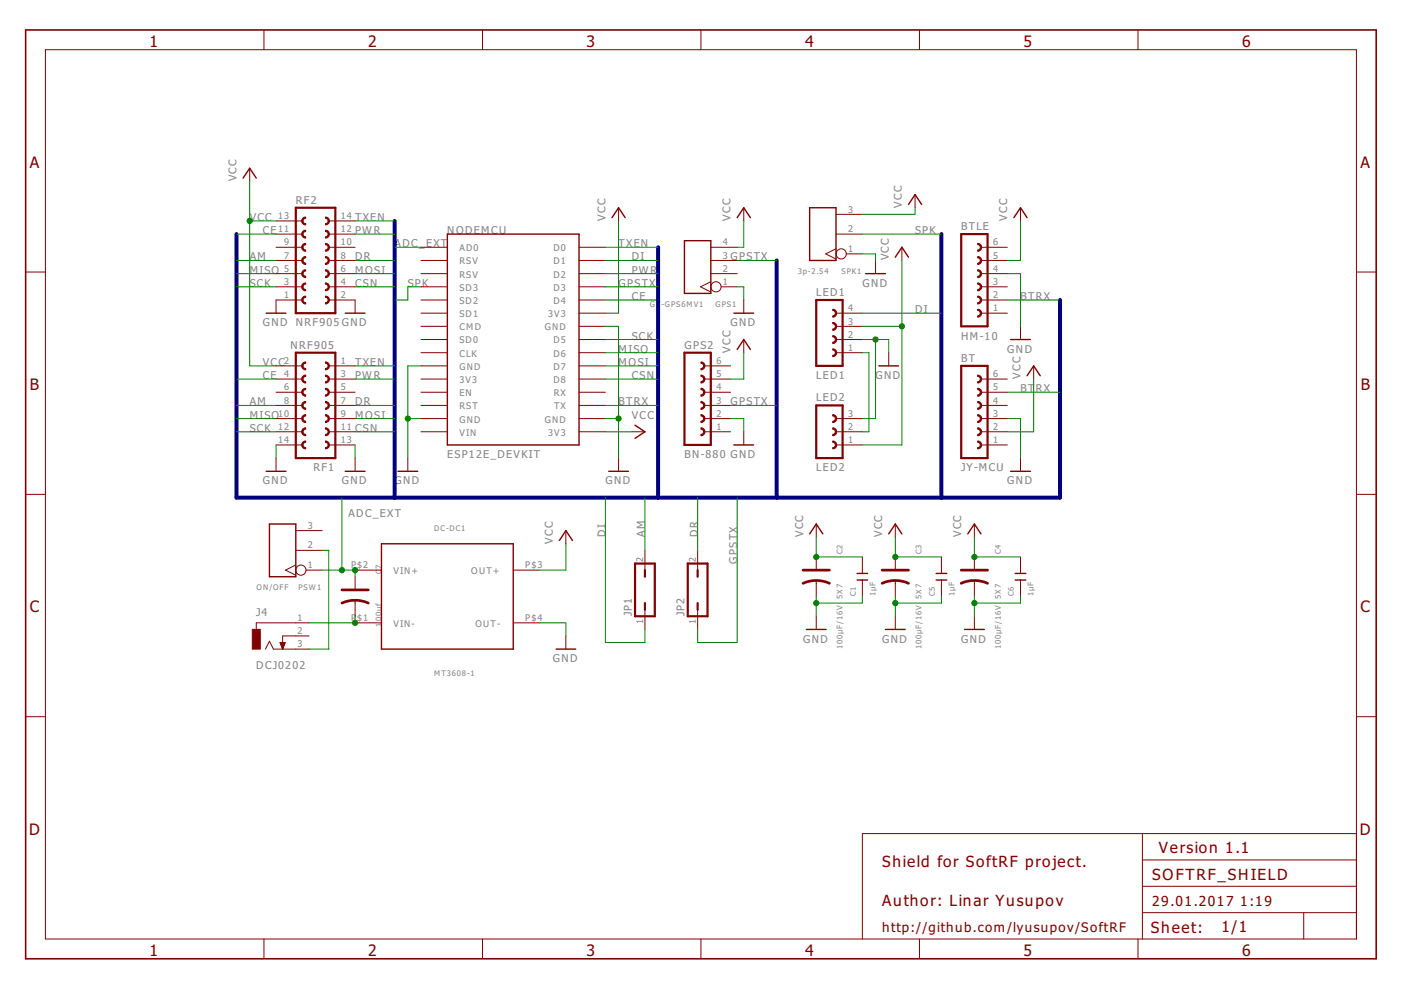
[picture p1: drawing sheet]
<svg xmlns="http://www.w3.org/2000/svg" width="297mm" height="210mm" viewBox="0 0 297 210" stroke-linecap="round" stroke-linejoin="round" font-family="sans-serif">
<g fill="none" stroke="#800000" stroke-width=".21">
<path d="M9.6 10.5h278v188.6h-278zM56 6.3v4.2M102.3 6.3v4.2M148.6 6.3v4.2M194.9 6.3v4.2M241.3 6.3v4.2M52.9 35.7v2.8M5.4 57.7h4.2M58.5 52.4h5.6M58.5 55.2h5.6M58.5 58h5.6M58.5 49.6h5.6"/>
<path d="M58.5 46.8h5.6M69.7 52.4h5.6M69.7 55.2h5.6M69.7 58h5.6M69.7 49.6h5.6M69.7 46.8h5.6M89.3 52.4h5.5M89.3 55.2h5.5M89.3 58h5.5M122.8 52.4h5.6M122.8 55.2h5.6M122.8 58h5.6"/>
<path d="M131.1 44v2.8M150.7 52.4h5.6M150.7 55.2h5.6M150.7 58h5.6M150.7 59.7l-2.2 1.1 2.2 1.1M157.7 44v2.8M177.2 49.6h5.6M177.2 52.7l-2.1 1.1 2.1 1.1M177.2 45.4h5.6M179.4 53.8h3.4M185.6 55.2v2.8M191.2 52.4v2.8"/>
<path d="M194 41.3v2.7M208 52.4h5.6M208 55.2h5.6M208 58h5.6M216.4 44v2.8M287.6 57.7h4.2M58.5 60.8h5.6M58.5 77.6h5.6M64.1 63.6h-5.6v2.8M69.7 60.8h5.6M69.7 63.6h5.6v2.8M69.7 77.6h5.6"/>
<path d="M89.3 60.8h5.5M89.3 63.6h5.5M89.3 66.4h5.5M89.3 69.2h5.5M89.3 72h5.5M89.3 74.8h5.5M89.3 77.6h5.5M122.8 60.8h5.6M122.8 63.6h5.6M122.8 66.4h5.6M122.8 69.2h5.6M122.8 72h5.6"/>
<path d="M122.8 74.8h5.6M122.8 77.6h5.6M149.3 77.6h5.6M152.9 60.8h3.4M157.7 63.6v2.8M157.7 72v2.8M177.2 66.4h5.6M177.2 69.2h5.6M177.2 72h5.6M177.2 74.8h5.6M188.4 74.8v2.8M208 60.8h5.6"/>
<path d="M208 63.6h5.6M208 66.4h5.6M216.4 69.2v2.8M219.2 77.6v2.8M58.5 80.4h5.6M58.5 83.2h5.6M58.5 86h5.6M58.5 88.8h5.6M58.5 91.5h5.6M58.5 94.3h5.6M58.5 97.1v2.8M69.7 80.4h5.6"/>
<path d="M69.7 83.2h5.6M69.7 86h5.6M69.7 88.8h5.6M69.7 91.5h5.6M69.7 94.3h5.6M75.3 97.1v2.8M86.5 97.1v2.8M89.3 80.4h5.5M89.3 83.2h5.5M89.3 86h5.5M89.3 88.8h5.5M89.3 91.5h5.5"/>
<path d="M122.8 80.4h5.6M122.8 83.2h5.6M122.8 86h5.6M122.8 88.8h5.6M122.8 91.5h5.6M131.1 97.1v2.8M133.9 91.5h2.8M149.3 80.4h5.6M149.3 83.2h5.6M149.3 86h5.6M149.3 88.8h5.6M149.3 91.5h5.6"/>
<path d="M157.7 91.5v2.8M177.2 88.8h5.6M177.2 91.5h5.6M177.2 94.3h5.6M208 80.4h5.6M208 83.2h5.6M208 86h5.6M208 88.8h5.6M208 91.5h5.6M208 94.3h5.6M216.4 97.1v2.8M5.4 104.8h4.2"/>
<path d="M62.7 119.8l-2.2 1.1 2.2 1.1M62.7 116.7h5.6M62.7 112.5h5.6M120 112.5v2.8M136.7 116.7v4.2M147.9 116.7v4.2M173.1 111.1v2.8M173.1 118.1v2.8M182.8 118.1v3.5M189.8 111.1v2.8M189.8 118.1v2.8M199.6 118.1v3.5"/>
<path d="M206.6 111.1v2.8M206.6 118.1v2.8M216.4 118.1v3.5M287.6 104.8h4.2M56.3 137.6l.8-1.6 .9 1.6h7.5M59.4 136.2h1.1l-.6 1.4zM59.4 136.3h1.1M59.4 136.4h1M59.5 136.6h.8M59.6 136.7h.7M59.6 136.9h.6M59.7 137h.5"/>
<path d="M59.7 137.1h.4M59.8 137.3h.3M59.8 137.4h.2M59.9 137.5h.1M64.9 120.9h3.4M65.5 132.1h-11.2v1.4M65.5 134.8h-5.6v2.8M75.3 122.3v2.8M75.3 127.2v3.5M75.3 132.1h5.6M75.3 120.9h5.6M108.8 132.1h5.6"/>
<path d="M108.8 120.9h5.6M120 134.8v2.8M136.7 129.3v4.2M147.9 129.3v4.2M173.1 123v3.5M173.1 130.7v2.8M182.8 123v3.5M189.8 123v3.5M189.8 130.7v2.8M199.6 123v3.5M206.6 123v3.5M206.6 130.7v2.8"/>
<path d="M216.4 123v3.5M5.4 152h4.2M287.6 152h4.2M242.2 176.7v22.4M287.6 176.7h-104.8v22.4M56 199.1v4.2M102.3 199.1v4.2M148.6 199.1v4.2M194.9 199.1v4.2M241.3 199.1v4.2M242.2 193.5h45.4M242.2 187.9h45.4"/>
<path d="M242.2 182.3h45.4M276.4 193.5v5.6"/>
<circle cx="178.4" cy="53.8" r="1.08"/>
<circle cx="151.8" cy="60.8" r="1.08"/>
<circle cx="63.8" cy="120.9" r="1.08"/>
</g>
<g fill="none" stroke="#800000" stroke-width=".3">
<path d="M51.5 37.8l1.4-2.1 1.4 2.1M94.8 49.6h28v44.7h-28zM129.8 46.1l1.3-2.1 1.4 2.1M145.1 51h5.6v11.2h-5.6zM156.3 46.1l1.4-2.1 1.4 2.1M171.7 44h5.5v11.2h-5.5zM183.5 58h4.2M189.8 54.5l1.4-2.1 1.4 2.1M192.6 43.3l1.4-2 1.4 2M215 46.1l1.4-2.1 1.4 2.1M56.4 66.4h4.2M73.2 66.4h4.2"/>
<path d="M155.6 66.4h4.2M156.3 74.1l1.4-2.1 1.4 2.1M186.3 77.6h4.2M214.3 72h4.2M217.8 79.7l1.4-2.1 1.4 2.1M56.4 99.9h4.2M73.2 99.9h4.2M84.4 99.9h4.2M129.1 99.9h4.1M134.6 90.1l2.1 1.4-2.1 1.4M155.6 94.3h4.2M214.3 99.9h4.2"/>
<path d="M57.1 111.1h5.6v11.2h-5.6zM80.9 115.3h27.9v22.3h-27.9zM118.6 114.6l1.4-2.1 1.4 2.1M171.7 113.2l1.4-2.1 1.4 2.1M188.4 113.2l1.4-2.1 1.4 2.1M205.2 113.2l1.4-2.1 1.4 2.1M117.9 137.6h4.2M171 133.5h4.2M181.7 123h2.3M181.7 121.6h2.3M187.7 133.5h4.2M198.5 123h2.2"/>
<path d="M198.5 121.6h2.2M204.5 133.5h4.2M215.2 123h2.3M215.2 121.6h2.3"/>
</g>
<g fill="none" stroke="#800000" stroke-width=".47">
<path d="M62.7 44h8.4v22.4h-8.4zM203.8 49.6h5.6v19.6h-5.6zM62.7 74.8h8.4v22.3h-8.4zM145.1 74.8h5.6v19.5h-5.6zM173.1 63.6h5.5v14h-5.5zM203.8 77.6h5.6v19.5h-5.6zM173.1 86h5.5v11.1h-5.5zM134.6 119.5h4.2v11.2h-4.2zM145.8 119.5h4.2v11.2h-4.2zM136.7 120.9v1.4M136.7 127.9v1.4M147.9 120.9v1.4"/>
<path d="M147.9 127.9v1.4"/>
</g>
<g fill="#800000" stroke="#800000" stroke-width=".21">
<path d="M69 82.3a.85 .85 0 0 1 .8 .9 .85 .85 0 0 1-.8 .8v-.3a.55 .55 0 0 0 .6-.5 .55 .55 0 0 0-.6-.6z" fill-rule="evenodd"/>
<path d="M69 79.5a.85 .85 0 0 1 .8 .9 .85 .85 0 0 1-.8 .8v-.3a.55 .55 0 0 0 .6-.5 .55 .55 0 0 0-.6-.6z" fill-rule="evenodd"/>
<path d="M69 76.7a.85 .85 0 0 1 .8 .9 .85 .85 0 0 1-.8 .8v-.3a.55 .55 0 0 0 .6-.5 .55 .55 0 0 0-.6-.6z" fill-rule="evenodd"/>
<path d="M64.1 82.7l.6-.4h.1v.3a.55 .55 0 0 0-.5 .6 .55 .55 0 0 0 .5 .5v.3a.85 .85 0 0 1-.7-1.3z" fill-rule="evenodd"/>
<path d="M64.1 79.9l.6-.4h.1v.3a.55 .55 0 0 0-.5 .6 .55 .55 0 0 0 .5 .5v.3a.85 .85 0 0 1-.7-1.3z" fill-rule="evenodd"/>
<path d="M64.1 77.1l.6-.4h.1v.3a.55 .55 0 0 0-.5 .6 .55 .55 0 0 0 .5 .5v.3a.85 .85 0 0 1-.7-1.3z" fill-rule="evenodd"/>
<path d="M69 87.9a.85 .85 0 0 1 .8 .9 .85 .85 0 0 1-.8 .8v-.3a.55 .55 0 0 0 .6-.5 .55 .55 0 0 0-.6-.6z" fill-rule="evenodd"/>
<path d="M69 85.1a.85 .85 0 0 1 .8 .9 .85 .85 0 0 1-.8 .8v-.3a.55 .55 0 0 0 .6-.5 .55 .55 0 0 0-.6-.6z" fill-rule="evenodd"/>
<path d="M64.1 88.3l.6-.4h.1v.3a.55 .55 0 0 0-.5 .6 .55 .55 0 0 0 .5 .5v.3a.85 .85 0 0 1-.7-1.3z" fill-rule="evenodd"/>
<path d="M64.1 85.5l.6-.4h.1v.3a.55 .55 0 0 0-.5 .6 .55 .55 0 0 0 .5 .5v.3a.85 .85 0 0 1-.7-1.3z" fill-rule="evenodd"/>
<path d="M69 93.5a.84 .84 0 0 1 .9 .8 .84 .84 0 0 1-.9 .9v-.3a.55 .55 0 0 0 .6-.6 .55 .55 0 0 0-.6-.5z" fill-rule="evenodd"/>
<path d="M69 90.7a.85 .85 0 0 1 .8 .8 .85 .85 0 0 1-.8 .9v-.3a.55 .55 0 0 0 .6-.6 .55 .55 0 0 0-.6-.5z" fill-rule="evenodd"/>
<path d="M64.1 93.9l.6-.4h.1v.3a.55 .55 0 0 0-.5 .5 .55 .55 0 0 0 .5 .6v.3a.83 .83 0 0 1-.7-.5 .83 .83 0 0 1 0-.8z" fill-rule="evenodd"/>
<path d="M64.1 91.1l.6-.4h.1v.3a.55 .55 0 0 0-.5 .5 .55 .55 0 0 0 .5 .6v.3a.85 .85 0 0 1-.7-1.3z" fill-rule="evenodd"/>
<path d="M64.3 57.4l.5-.2v.3a.56 .56 0 0 0-.5 .5 .56 .56 0 0 0 .5 .6v.3a.84 .84 0 0 1-.8-.6 .84 .84 0 0 1 .3-.9z" fill-rule="evenodd"/>
<path d="M64.3 60.2l.5-.2v.3a.56 .56 0 0 0-.5 .5 .56 .56 0 0 0 .5 .6v.3a.84 .84 0 0 1-.8-.6 .84 .84 0 0 1 .3-.9z" fill-rule="evenodd"/>
<path d="M64.3 63l.5-.2v.3a.56 .56 0 0 0-.5 .5 .56 .56 0 0 0 .5 .6v.3a.84 .84 0 0 1-.8-.6 .84 .84 0 0 1 .3-.9z" fill-rule="evenodd"/>
<path d="M69 57.2a.84 .84 0 0 1 .9 .8 .84 .84 0 0 1-.9 .9v-.3a.56 .56 0 0 0 .6-.6 .56 .56 0 0 0-.6-.5z" fill-rule="evenodd"/>
<path d="M69 60a.84 .84 0 0 1 .9 .8 .84 .84 0 0 1-.9 .9v-.3a.56 .56 0 0 0 .6-.6 .56 .56 0 0 0-.6-.5z" fill-rule="evenodd"/>
<path d="M69 62.8a.84 .84 0 0 1 .9 .8 .84 .84 0 0 1-.9 .9v-.3a.56 .56 0 0 0 .6-.6 .56 .56 0 0 0-.6-.5z" fill-rule="evenodd"/>
<path d="M64.3 51.8l.5-.2v.3a.56 .56 0 0 0-.5 .5 .56 .56 0 0 0 .5 .6v.3a.84 .84 0 0 1-.8-.6 .84 .84 0 0 1 .3-.9z" fill-rule="evenodd"/>
<path d="M64.3 54.6l.5-.2v.3a.56 .56 0 0 0-.5 .5 .56 .56 0 0 0 .5 .6v.3a.84 .84 0 0 1-.8-.6 .84 .84 0 0 1 .3-.9z" fill-rule="evenodd"/>
<path d="M69 51.6a.84 .84 0 0 1 .9 .8 .84 .84 0 0 1-.9 .9v-.3a.56 .56 0 0 0 .6-.6 .56 .56 0 0 0-.6-.5z" fill-rule="evenodd"/>
<path d="M69 54.4a.84 .84 0 0 1 .9 .8 .84 .84 0 0 1-.9 .9v-.3a.56 .56 0 0 0 .6-.6 .56 .56 0 0 0-.6-.5z" fill-rule="evenodd"/>
<path d="M64.3 46.2l.5-.2v.3a.56 .56 0 0 0-.5 .6 .56 .56 0 0 0 .5 .5v.3a.84 .84 0 0 1-.8-.6 .84 .84 0 0 1 .3-.9z" fill-rule="evenodd"/>
<path d="M64.3 49l.5-.2v.3a.56 .56 0 0 0-.5 .5 .56 .56 0 0 0 .5 .6v.3a.84 .84 0 0 1-.8-.6 .84 .84 0 0 1 .3-.9z" fill-rule="evenodd"/>
<path d="M69 46a.84 .84 0 0 1 .9 .9 .84 .84 0 0 1-.9 .8v-.3a.56 .56 0 0 0 .6-.5 .56 .56 0 0 0-.6-.6z" fill-rule="evenodd"/>
<path d="M69 48.8a.84 .84 0 0 1 .9 .8 .84 .84 0 0 1-.9 .9v-.3a.56 .56 0 0 0 .6-.6 .56 .56 0 0 0-.6-.5z" fill-rule="evenodd"/>
<path d="M207.3 60a.84 .84 0 0 1 .8 .8 .84 .84 0 0 1-.8 .9v-.3a.56 .56 0 0 0 .5-.6 .56 .56 0 0 0-.5-.5z" fill-rule="evenodd"/>
<path d="M207.3 62.8a.84 .84 0 0 1 .8 .8 .84 .84 0 0 1-.8 .9v-.3a.56 .56 0 0 0 .5-.6 .56 .56 0 0 0-.5-.5z" fill-rule="evenodd"/>
<path d="M207.3 65.6a.84 .84 0 0 1 .8 .8 .84 .84 0 0 1-.8 .8v-.2a.56 .56 0 0 0 .5-.6 .56 .56 0 0 0-.5-.6z" fill-rule="evenodd"/>
<path d="M207.3 54.4a.84 .84 0 0 1 .8 .8 .84 .84 0 0 1-.8 .9v-.3a.56 .56 0 0 0 .5-.6 .56 .56 0 0 0-.5-.5z" fill-rule="evenodd"/>
<path d="M207.3 57.2a.84 .84 0 0 1 .8 .8 .84 .84 0 0 1-.8 .9v-.3a.56 .56 0 0 0 .5-.6 .56 .56 0 0 0-.5-.5z" fill-rule="evenodd"/>
<path d="M207.3 51.6a.84 .84 0 0 1 .8 .8 .84 .84 0 0 1-.8 .9v-.3a.56 .56 0 0 0 .5-.6 .56 .56 0 0 0-.5-.5z" fill-rule="evenodd"/>
<path d="M148.6 85.1a.85 .85 0 0 1 .9 .9 .85 .85 0 0 1-.9 .8v-.3a.55 .55 0 0 0 .6-.5 .55 .55 0 0 0-.6-.6z" fill-rule="evenodd"/>
<path d="M148.6 87.9a.85 .85 0 0 1 .9 .9 .85 .85 0 0 1-.9 .8v-.3a.55 .55 0 0 0 .6-.5 .55 .55 0 0 0-.6-.6z" fill-rule="evenodd"/>
<path d="M148.6 90.7a.85 .85 0 0 1 .9 .8 .85 .85 0 0 1-.9 .9v-.3a.55 .55 0 0 0 .6-.6 .55 .55 0 0 0-.6-.5z" fill-rule="evenodd"/>
<path d="M148.6 79.5a.85 .85 0 0 1 .9 .9 .85 .85 0 0 1-.9 .8v-.3a.55 .55 0 0 0 .6-.5 .55 .55 0 0 0-.6-.6z" fill-rule="evenodd"/>
<path d="M148.6 82.3a.85 .85 0 0 1 .9 .9 .85 .85 0 0 1-.9 .8v-.3a.55 .55 0 0 0 .6-.5 .55 .55 0 0 0-.6-.6z" fill-rule="evenodd"/>
<path d="M148.6 76.7a.85 .85 0 0 1 .9 .9 .85 .85 0 0 1-.9 .8v-.3a.55 .55 0 0 0 .6-.5 .55 .55 0 0 0-.6-.6z" fill-rule="evenodd"/>
<path d="M176.6 68.4a.84 .84 0 0 1 .8 .8 .84 .84 0 0 1-.8 .8v-.2a.56 .56 0 0 0 .5-.6 .56 .56 0 0 0-.5-.6z" fill-rule="evenodd"/>
<path d="M176.6 71.2a.84 .84 0 0 1 .8 .8 .84 .84 0 0 1-.8 .8v-.2a.56 .56 0 0 0 .5-.6 .56 .56 0 0 0-.5-.6z" fill-rule="evenodd"/>
<path d="M176.6 74a.84 .84 0 0 1 .8 .8 .84 .84 0 0 1-.8 .8v-.3a.55 .55 0 0 0 .5-.5 .55 .55 0 0 0-.5-.6z" fill-rule="evenodd"/>
<path d="M176.6 65.6a.84 .84 0 0 1 .8 .8 .84 .84 0 0 1-.8 .8v-.2a.56 .56 0 0 0 .5-.6 .56 .56 0 0 0-.5-.6z" fill-rule="evenodd"/>
<path d="M176.6 87.9a.85 .85 0 0 1 .8 .9 .85 .85 0 0 1-.8 .8v-.3a.55 .55 0 0 0 .5-.5 .55 .55 0 0 0-.5-.6z" fill-rule="evenodd"/>
<path d="M176.6 90.7a.85 .85 0 0 1 .8 .8 .85 .85 0 0 1-.8 .9v-.3a.55 .55 0 0 0 .5-.6 .55 .55 0 0 0-.5-.5z" fill-rule="evenodd"/>
<path d="M176.6 93.5a.84 .84 0 0 1 .8 .8 .84 .84 0 0 1-.8 .9v-.3a.55 .55 0 0 0 .5-.6 .55 .55 0 0 0-.5-.5z" fill-rule="evenodd"/>
<path d="M207.3 87.9a.85 .85 0 0 1 .8 .9 .85 .85 0 0 1-.8 .8v-.3a.55 .55 0 0 0 .5-.5 .55 .55 0 0 0-.5-.6z" fill-rule="evenodd"/>
<path d="M207.3 90.7a.85 .85 0 0 1 .8 .8 .85 .85 0 0 1-.8 .9v-.3a.55 .55 0 0 0 .5-.6 .55 .55 0 0 0-.5-.5z" fill-rule="evenodd"/>
<path d="M207.3 93.5a.84 .84 0 0 1 .8 .8 .84 .84 0 0 1-.8 .9v-.3a.55 .55 0 0 0 .5-.6 .55 .55 0 0 0-.5-.5z" fill-rule="evenodd"/>
<path d="M207.3 82.3a.85 .85 0 0 1 .8 .9 .85 .85 0 0 1-.8 .8v-.3a.55 .55 0 0 0 .5-.5 .55 .55 0 0 0-.5-.6z" fill-rule="evenodd"/>
<path d="M207.3 85.1a.85 .85 0 0 1 .8 .9 .85 .85 0 0 1-.8 .8v-.3a.55 .55 0 0 0 .5-.5 .55 .55 0 0 0-.5-.6z" fill-rule="evenodd"/>
<path d="M207.3 79.5a.85 .85 0 0 1 .8 .9 .85 .85 0 0 1-.8 .8v-.3a.55 .55 0 0 0 .5-.5 .55 .55 0 0 0-.5-.6z" fill-rule="evenodd"/>
</g>
<path d="M53.5 133.4h1.7v4.2h-1.7z" fill="#800000" stroke="#800000" stroke-width=".21"/>
<path d="M72.5 127.9a6.9 6.9 0 0 1 5.6 0M72.5 125.1h5.6M170.3 123.7a6.9 6.9 0 0 1 5.6 0M170.3 120.9h5.6M187 123.7a6.9 6.9 0 0 1 5.6 0M187 120.9h5.6M203.8 123.7a6.9 6.9 0 0 1 5.6 0M203.8 120.9h5.6" fill="none" stroke="#800000" stroke-width=".57"/>
<path d="M5.4 6.3h286.4v197h-286.4z" fill="none" stroke="#800000" stroke-width=".34"/>
<path d="M50.1 49.6v55.9h174.6v-41.9M83.7 46.8v58.7M139.5 52.4v53.1M164.7 55.2v50.3M199.6 49.6v55.9" fill="none" stroke="#000080" stroke-width=".85"/>
<g fill="none" stroke="#008000" stroke-width=".21">
<path d="M52.9 38.5v39.1h5.6M50.1 58h8.4M50.1 49.6h8.4M50.1 55.2h8.4M52.9 46.8h5.6M75.3 46.8h8.4M75.3 58h8.4M75.3 49.6h8.4M75.3 55.2h8.4M83.7 52.4h5.6M128.4 52.4h11.1M128.4 58h11.1"/>
<path d="M128.4 55.2h11.1M131.1 46.8v19.6h-2.7M156.3 55.2h8.4M157.7 46.8v5.6h-1.4M182.8 49.6h16.8M182.8 53.8h2.8v1.4M191.2 55.2v39.1h-8.4M194 44v1.4h-11.2M213.6 58h2.8v11.2M216.4 46.8v8.4h-2.8M50.1 60.8h8.4M75.3 60.8h8.4"/>
<path d="M75.3 77.6h8.4M89.3 60.8h-2.8v2.8h-2.8M89.3 77.6h-2.8v19.5M128.4 60.8h11.1M128.4 77.6h11.1M128.4 72h11.1M128.4 74.8h11.1M128.4 63.6h11.1M128.4 69.2h2.7v27.9M156.3 60.8h1.4v2.8M157.7 74.8v5.6h-2.8M182.8 74.8h1.4v16.7h-1.4"/>
<path d="M182.8 72h5.6v2.8M182.8 69.2h8.4M182.8 66.4h16.8M185.6 72v16.8h-2.8M213.6 63.6h11.1M50.1 80.4h8.4M50.1 91.5h8.4M50.1 88.8h8.4M50.1 86h8.4M58.5 94.3v2.8M75.3 80.4h8.4M75.3 91.5h8.4"/>
<path d="M75.3 88.8h8.4M75.3 94.3v2.8M75.3 86h8.4M86.5 88.8h2.8M128.4 80.4h11.1M128.4 91.5h5.5M128.4 88.8h2.7M128.4 86h11.1M154.9 88.8h2.8v2.7M154.9 86h9.8M213.6 88.8h2.8v8.3M213.6 83.2h11.1"/>
<path d="M219.2 80.4v11.1h-5.6M68.3 116.7h1.4v20.9h-4.2M72.5 105.5v15.4M120 115.3v5.6h-5.6M128.4 105.5v30.7h8.3v-2.7M136.7 105.5v11.2M147.9 105.5v11.2M156.3 105.5v30.7h-8.4v-2.7M173.1 113.9v4.2h9.7M189.8 113.9v4.2h9.8M206.6 113.9v4.2h9.8M68.3 120.9h7v1.4"/>
<path d="M75.3 130.7v1.4h-9.8M114.4 132.1h5.6v2.7M173.1 126.5v4.2M182.8 126.5v1.4h-9.7M189.8 126.5v4.2M199.6 126.5v1.4h-9.8M206.6 126.5v4.2M216.4 126.5v1.4h-9.8"/>
</g>
<g fill="#008000" stroke="#008000" stroke-width=".21">
<circle cx="131.1" cy="88.8" r=".55"/>
<circle cx="86.5" cy="88.8" r=".55"/>
<circle cx="185.6" cy="72" r=".55"/>
<circle cx="173.1" cy="127.9" r=".55"/>
<circle cx="189.8" cy="127.9" r=".55"/>
<circle cx="206.6" cy="127.9" r=".55"/>
<circle cx="191.2" cy="69.2" r=".55"/>
<circle cx="52.9" cy="46.8" r=".55"/>
<circle cx="173.1" cy="118.1" r=".55"/>
<circle cx="189.8" cy="118.1" r=".55"/>
<circle cx="206.6" cy="118.1" r=".55"/>
<circle cx="75.3" cy="132.1" r=".55"/>
<circle cx="72.5" cy="120.9" r=".55"/>
<circle cx="75.3" cy="120.9" r=".55"/>
</g>
<g font-size="4" fill="#800000">
<text x="31.7" y="9.9">1</text>
<text x="78" y="9.9">2</text>
<text x="124.4" y="9.9">3</text>
<text x="170.7" y="9.9">4</text>
<text x="217" y="9.9">5</text>
<text x="263.3" y="9.9">6</text>
<text x="6.3" y="35.5">A</text>
<text x="288.5" y="35.5">A</text>
<text x="6.4" y="82.7">B</text>
<text x="288.5" y="82.7">B</text>
<text x="6.3" y="129.8">C</text>
<text x="288.5" y="129.8">C</text>
<text x="6.2" y="177">D</text>
<text x="288.3" y="177">D</text>
<text x="31.7" y="202.6">1</text>
<text x="78" y="202.6">2</text>
<text x="124.4" y="202.6">3</text>
<text x="170.7" y="202.6">4</text>
<text x="217" y="202.6">5</text>
<text x="263.3" y="202.6">6</text>
</g>
<g font-size="3.9" fill="#800000">
<text x="187" y="183.7">Shield for SoftRF project.</text>
<text x="245.7" y="180.9">Version 1.1</text>
<text x="244.3" y="186.5">SOFTRF_SHIELD</text>
<text x="187" y="192.1">Author: Linar Yusupov</text>
<text x="244" y="197.8">Sheet:</text>
<text x="259" y="197.7">1/1</text>
</g>
<g font-size="3.5" fill="#800000">
<text x="244.3" y="192.1">29.01.2017</text>
<text x="263" y="192.1">1:19</text>
</g>
<text font-size="3.4" fill="#800000" x="187" y="197.7">http://github.com/lyusupov/SoftRF</text>
<g font-size="2.8" fill="#808080">
<text x="50.1" y="38.5" transform="rotate(-90 50.1 38.5)">VCC</text>
<text x="52.9" y="46.8">VCC</text>
<text x="62.7" y="43.2">RF2</text>
<text x="75.3" y="46.8">TXEN</text>
<text x="128.4" y="46.8" transform="rotate(-90 128.4 46.8)">VCC</text>
<text x="154.9" y="46.8" transform="rotate(-90 154.9 46.8)">VCC</text>
<text x="191.2" y="44.1" transform="rotate(-90 191.2 44.1)">VCC</text>
<text x="213.6" y="46.8" transform="rotate(-90 213.6 46.8)">VCC</text>
<text x="55.7" y="49.6">CE</text>
<text x="75.3" y="49.6">PWR</text>
<text x="83.7" y="52.4">ADC_EXT</text>
<text x="94.8" y="49.6">NODEMCU</text>
<text x="131.2" y="52.4">TXEN</text>
<text x="194" y="49.6">SPK</text>
<text x="203.8" y="48.8">BTLE</text>
<text x="52.9" y="58">MISO</text>
<text x="52.9" y="55.2">AM</text>
<text x="75.3" y="58">MOSI</text>
<text x="75.3" y="55.2">DR</text>
<text x="134" y="58">PWR</text>
<text x="134" y="55.2">DI</text>
<text x="154.9" y="55.2">GPSTX</text>
<text x="188.4" y="55.2" transform="rotate(-90 188.4 55.2)">VCC</text>
<text x="52.9" y="60.8">SCK</text>
<text x="75.3" y="60.8">CSN</text>
<text x="86.5" y="60.8">SPK</text>
<text x="131.2" y="60.8">GPSTX</text>
<text x="134" y="63.6">CE</text>
<text x="173.1" y="62.8">LED1</text>
<text x="182.8" y="60.8">GND</text>
<text x="216.4" y="63.6">BTRX</text>
<text x="55.7" y="69.2">GND NRF905 GND</text>
<text x="134" y="72">SCK</text>
<text x="154.9" y="69.2">GND</text>
<text x="194" y="66.4">DI</text>
<text x="203.8" y="72">HM-10</text>
<text x="55.7" y="77.6">VCC</text>
<text x="61.6" y="73.9">NRF905</text>
<text x="75.3" y="77.6">TXEN</text>
<text x="131.2" y="77.6">MOSI</text>
<text x="131.2" y="74.8">MISO</text>
<text x="145.1" y="73.9">GPS2</text>
<text x="154.9" y="74.8" transform="rotate(-90 154.9 74.8)">VCC</text>
<text x="203.8" y="76.7">BT</text>
<text x="213.6" y="74.8">GND</text>
<text x="55.7" y="80.4">CE</text>
<text x="75.3" y="80.4">PWR</text>
<text x="134" y="80.4">CSN</text>
<text x="173.1" y="80.4">LED1</text>
<text x="185.6" y="80.4">GND</text>
<text x="216.4" y="80.4" transform="rotate(-90 216.4 80.4)">VCC</text>
<text x="216.4" y="83.2">BT</text>
<text x="219.6" y="83.2">RX</text>
<text x="52.9" y="88.8">MISO</text>
<text x="52.9" y="86">AM</text>
<text x="75.3" y="88.8">MOSI</text>
<text x="75.3" y="86">DR</text>
<text x="131.2" y="86">BTRX</text>
<text x="134" y="88.8">VCC</text>
<text x="154.9" y="86">GPSTX</text>
<text x="173.1" y="85.1">LED2</text>
<text x="52.9" y="91.5">SCK</text>
<text x="75.3" y="91.5">CSN</text>
<text x="66.4" y="99.9">RF1</text>
<text x="94.8" y="97.1">ESP12E_DEVKIT</text>
<text x="145.1" y="97.1">BN-880 GND</text>
<text x="173.1" y="99.9">LED2</text>
<text x="203.8" y="99.9">JY-MCU</text>
<text x="55.7" y="102.7">GND</text>
<text x="72.5" y="102.7">GND</text>
<text x="83.7" y="102.7">GND</text>
<text x="128.4" y="102.7">GND</text>
<text x="213.6" y="102.7">GND</text>
<text x="73.9" y="109.7">ADC_EXT</text>
<text x="128.4" y="113.9" transform="rotate(-90 128.4 113.9)">DI</text>
<text x="136.7" y="113.9" transform="rotate(-90 136.7 113.9)">AM</text>
<text x="147.9" y="113.9" transform="rotate(-90 147.9 113.9)">DR</text>
<text x="170.3" y="113.9" transform="rotate(-90 170.3 113.9)">VCC</text>
<text x="187" y="113.9" transform="rotate(-90 187 113.9)">VCC</text>
<text x="203.8" y="113.9" transform="rotate(-90 203.8 113.9)">VCC</text>
<text x="117.2" y="115.3" transform="rotate(-90 117.2 115.3)">VCC</text>
<text x="156.3" y="119.5" transform="rotate(-90 156.3 119.5)">GPSTX</text>
<text x="54.3" y="130.7">J4</text>
<text x="134" y="130.7" transform="rotate(-90 134 130.7)">JP1</text>
<text x="145.1" y="130.7" transform="rotate(-90 145.1 130.7)">JP2</text>
<text x="170.3" y="136.2">GND</text>
<text x="187" y="136.2">GND</text>
<text x="203.8" y="136.2">GND</text>
<text x="54.3" y="141.8">DCJ0202</text>
<text x="117.2" y="140.4">GND</text>
</g>
<g font-size="2.3" fill="#808080">
<text x="59" y="46.5">13</text>
<text x="72.3" y="46.5">14</text>
<text x="179.8" y="45.1">3</text>
<text x="59" y="49.3">11</text>
<text x="60.3" y="52">9</text>
<text x="72.3" y="52">10</text>
<text x="72.3" y="49.3">12</text>
<text x="97.4" y="53.3">AD0</text>
<text x="117.3" y="53.3">D0</text>
<text x="153.3" y="52">4</text>
<text x="179.8" y="53.4">1</text>
<text x="179.8" y="49.3">2</text>
<text x="210.6" y="52">6</text>
<text x="60.3" y="57.6">5</text>
<text x="60.3" y="54.8">7</text>
<text x="72.3" y="57.6">6</text>
<text x="72.3" y="54.8">8</text>
<text x="97.4" y="56.1">RSV</text>
<text x="97.4" y="58.9">RSV</text>
<text x="117.3" y="56.1">D1</text>
<text x="117.3" y="58.9">D2</text>
<text x="153.3" y="57.6">2</text>
<text x="153.3" y="54.8">3</text>
<text x="210.6" y="57.6">4</text>
<text x="210.6" y="54.8">5</text>
<text x="60.3" y="63.2">1</text>
<text x="60.3" y="60.4">3</text>
<text x="72.3" y="63.2">2</text>
<text x="72.3" y="60.4">4</text>
<text x="97.4" y="61.7">SD3</text>
<text x="97.4" y="64.4">SD2</text>
<text x="117.3" y="61.7">D3</text>
<text x="117.3" y="64.4">D4</text>
<text x="153.3" y="60.4">1</text>
<text x="210.6" y="63.2">2</text>
<text x="210.6" y="60.4">3</text>
<text x="97.4" y="67.2">SD1</text>
<text x="97.4" y="70">CMD</text>
<text x="115.5" y="70">GND</text>
<text x="116.2" y="67.2">3V3</text>
<text x="179.8" y="71.6">2</text>
<text x="179.8" y="68.8">3</text>
<text x="179.8" y="66">4</text>
<text x="210.6" y="66">1</text>
<text x="60.3" y="77.2">2</text>
<text x="72.3" y="77.2">1</text>
<text x="97.4" y="72.8">SD0</text>
<text x="97.4" y="75.6">CLK</text>
<text x="117.3" y="72.8">D5</text>
<text x="117.3" y="75.6">D6</text>
<text x="151.9" y="77.2">6</text>
<text x="179.8" y="74.4">1</text>
<text x="60.3" y="80">4</text>
<text x="60.3" y="82.8">6</text>
<text x="72.3" y="80">3</text>
<text x="72.3" y="82.8">5</text>
<text x="97.4" y="78.4">GND</text>
<text x="97.4" y="81.2">3V3</text>
<text x="117.3" y="78.4">D7</text>
<text x="117.3" y="81.2">D8</text>
<text x="117.4" y="84">RX</text>
<text x="151.9" y="82.8">4</text>
<text x="151.9" y="80">5</text>
<text x="210.6" y="82.8">5</text>
<text x="210.6" y="80">6</text>
<text x="59" y="88.4">10</text>
<text x="60.3" y="85.6">8</text>
<text x="72.3" y="85.6">7</text>
<text x="72.3" y="88.4">9</text>
<text x="97.4" y="84">EN</text>
<text x="97.4" y="86.8">RST</text>
<text x="97.4" y="89.6">GND</text>
<text x="115.5" y="89.6">GND</text>
<text x="117.5" y="86.8">TX</text>
<text x="151.9" y="88.4">2</text>
<text x="151.9" y="85.6">3</text>
<text x="179.8" y="88.4">3</text>
<text x="210.6" y="88.4">3</text>
<text x="210.6" y="85.6">4</text>
<text x="59" y="91.2">12</text>
<text x="59" y="93.9">14</text>
<text x="72.3" y="91.2">11</text>
<text x="72.3" y="93.9">13</text>
<text x="97.4" y="92.4">VIN</text>
<text x="116.2" y="92.4">3V3</text>
<text x="151.9" y="91.2">1</text>
<text x="179.8" y="93.9">1</text>
<text x="179.8" y="91.2">2</text>
<text x="210.6" y="93.9">1</text>
<text x="210.6" y="91.2">2</text>
<text x="65.3" y="112.1">3</text>
<text x="65.3" y="116.3">2</text>
<text x="136.4" y="119.1" transform="rotate(-90 136.4 119.1)">2</text>
<text x="147.5" y="119.1" transform="rotate(-90 147.5 119.1)">2</text>
<text x="65.3" y="120.5">1</text>
<text x="74.4" y="120.5">P$2</text>
<text x="83.4" y="121.7">VIN+</text>
<text x="99.9" y="121.7">OUT+</text>
<text x="111.4" y="120.5">P$3</text>
<text x="63.1" y="131.7">1</text>
<text x="74.4" y="131.7">P$1</text>
<text x="111.4" y="131.7">P$4</text>
<text x="63.1" y="134.5">2</text>
<text x="63.1" y="137.2">3</text>
<text x="83.4" y="132.9">VIN-</text>
<text x="100.8" y="132.9">OUT-</text>
<text x="136.4" y="132.3" transform="rotate(-90 136.4 132.3)">1</text>
<text x="147.5" y="132.3" transform="rotate(-90 147.5 132.3)">1</text>
</g>
<g font-size="2" fill="#808080">
<text x="169.1" y="58">3p-2.54</text>
<text x="178.4" y="58">SPK1</text>
<text x="137.8" y="65">GY</text>
<text x="140.3" y="65">-GPS6MV1</text>
<text x="151.7" y="65">GPS1</text>
<text x="92" y="112.5">DC-DC1</text>
<text x="178.6" y="117.6" transform="rotate(-90 178.6 117.6)">C2</text>
<text x="195.4" y="117.6" transform="rotate(-90 195.4 117.6)">C3</text>
<text x="212.2" y="117.6" transform="rotate(-90 212.2 117.6)">C4</text>
<text x="54.4" y="125.1">ON/OFF</text>
<text x="63.3" y="125.1">PSW1</text>
<text x="80.9" y="121.7" transform="rotate(-90 80.9 121.7)">C</text>
<text x="80.9" y="120.6" transform="rotate(-90 80.9 120.6)">7</text>
<text x="80.9" y="131.8" transform="rotate(-90 80.9 131.8)">00uf</text>
<text x="178.6" y="127" transform="rotate(-90 178.6 127)">5X7</text>
<text x="181.4" y="126.5" transform="rotate(-90 181.4 126.5)">C1</text>
<text x="185.6" y="126.5" transform="rotate(-90 185.6 126.5)">1µF</text>
<text x="195.4" y="127" transform="rotate(-90 195.4 127)">5X7</text>
<text x="198.2" y="126.5" transform="rotate(-90 198.2 126.5)">C5</text>
<text x="202.4" y="126.5" transform="rotate(-90 202.4 126.5)">1µF</text>
<text x="212.2" y="127" transform="rotate(-90 212.2 127)">5X7</text>
<text x="215" y="126.5" transform="rotate(-90 215 126.5)">C6</text>
<text x="219.2" y="126.5" transform="rotate(-90 219.2 126.5)">1µF</text>
<text x="80.9" y="132.8" transform="rotate(-90 80.9 132.8)">1</text>
<text x="178.6" y="137.7" transform="rotate(-90 178.6 137.7)">100µF/16V</text>
<text x="195.4" y="137.7" transform="rotate(-90 195.4 137.7)">100µF/16V</text>
<text x="212.2" y="137.7" transform="rotate(-90 212.2 137.7)">100µF/16V</text>
<text x="92" y="143.2">MT3608-1</text>
</g>
</svg>
